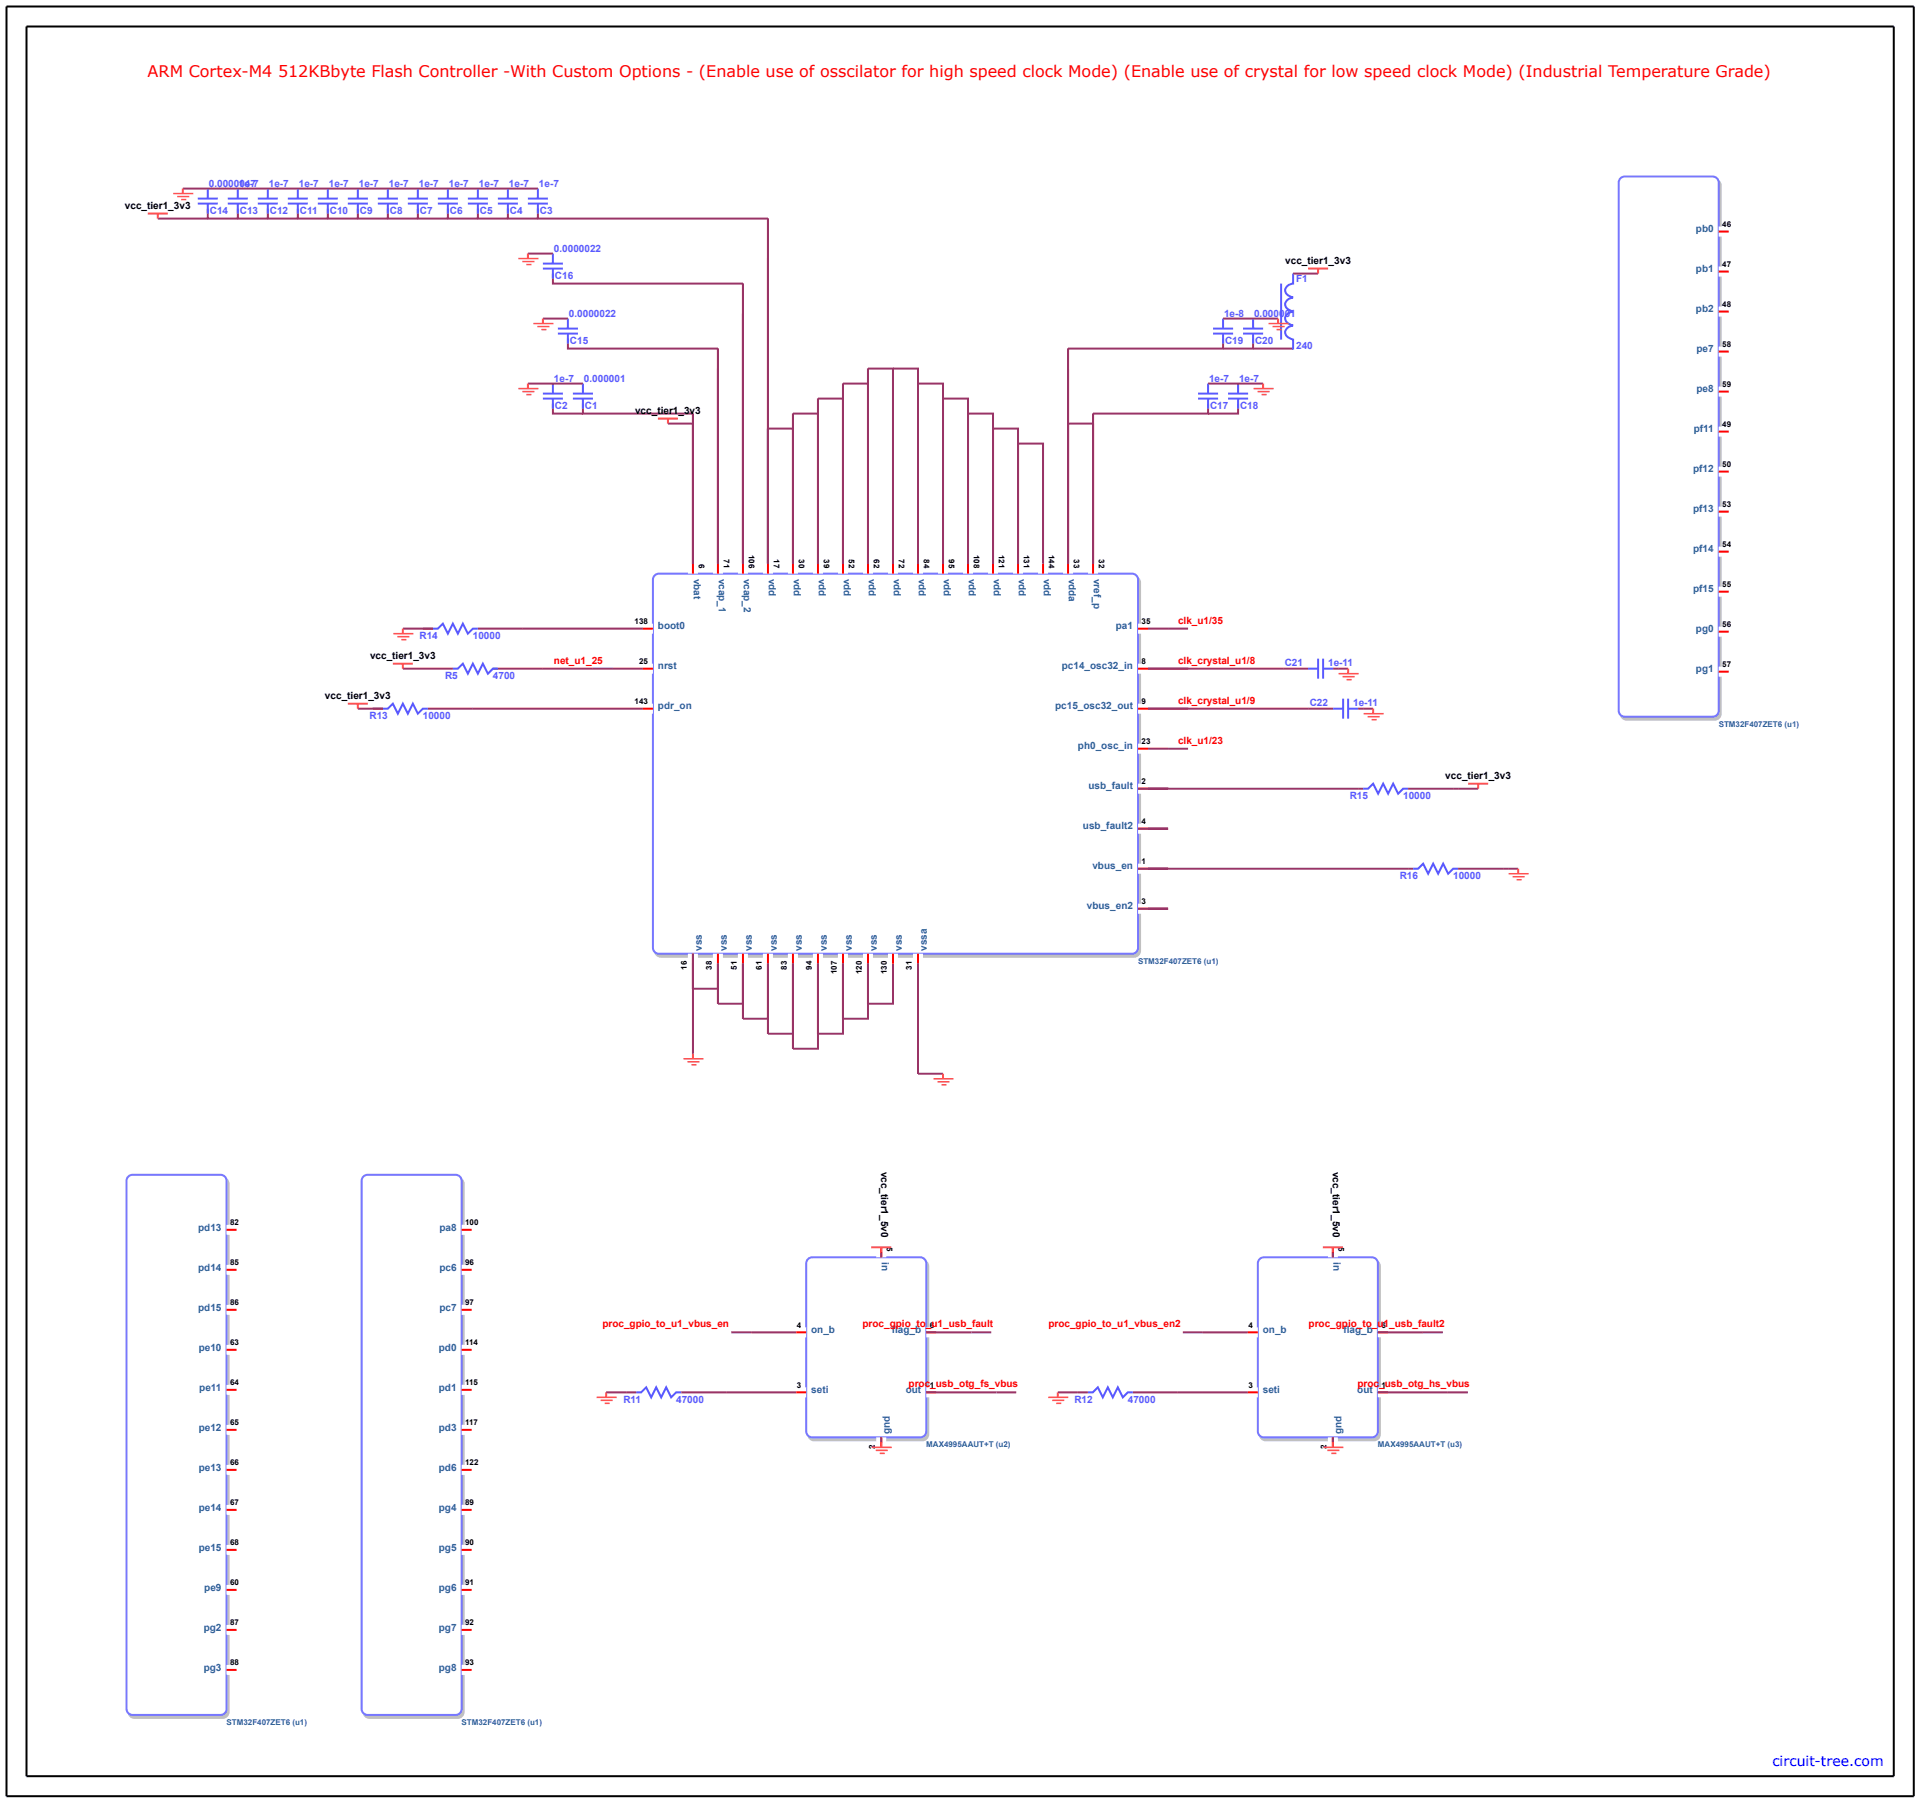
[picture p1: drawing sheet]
<svg xmlns="http://www.w3.org/2000/svg" width="542mm" height="509mm" viewBox="0 0 542 509" stroke-linecap="round" stroke-linejoin="round" font-family="sans-serif">
<path d="M185.3 163.2l1.2-.5h133.5a1.69 1.69 0 0 1 1.7 1.7v103.9a1.69 1.69 0 0 1-1.7 1.6h-133.5a1.69 1.69 0 0 1-1.7-1.6v-103.9z" fill="#c0c0c0" stroke="#c0c0c0" stroke-width=".56"/>
<path d="M184.7 162.3l1.2-.4h133.5a1.69 1.69 0 0 1 1.7 1.6v103.9a1.69 1.69 0 0 1-1.7 1.7h-133.5a1.69 1.69 0 0 1-1.7-1.7v-103.9z" fill="#fff" stroke="#77f" stroke-width=".56"/>
<g fill="none" stroke="#fff" stroke-width="2.8" stroke-linecap="butt">
<path d="M195.5 159v2.9M202.6 159v2.9M209.6 159v2.9M216.7 159v2.9M223.7 159v2.9M230.8 159v2.9M237.8 159v2.9M244.9 159v2.9M252 159v2.9M259 159v2.9M266.1 159v2.9M273.1 159v2.9"/>
<path d="M280.2 159v2.9M287.2 159v2.9M294.3 159v2.9M301.3 159v2.9M308.4 159v2.9M181.4 177.4h2.8M321.1 177.4h2.8M181.4 188.7h2.8M181.4 200h2.8M321.1 188.7h2.8M321.1 200h2.8M321.1 211.2h2.8"/>
<path d="M321.1 222.5h2.8M321.1 233.8h2.8M321.1 245.1h2.8M321.1 256.4h2.8M195.5 269.1v2.8M202.6 269.1v2.8M209.6 269.1v2.8M216.7 269.1v2.8M223.7 269.1v2.8M230.8 269.1v2.8M237.8 269.1v2.8M244.9 269.1v2.8"/>
<path d="M252 269.1v2.8M259 269.1v2.8"/>
</g>
<g fill="none" stroke="#f00" stroke-width=".56">
<path d="M195.5 159v2.9M202.6 159v2.9M209.6 159v2.9M216.7 159v2.9M223.7 159v2.9M230.8 159v2.9M237.8 159v2.9M244.9 159v2.9M252 159v2.9M259 159v2.9M266.1 159v2.9M273.1 159v2.9"/>
<path d="M280.2 159v2.9M287.2 159v2.9M294.3 159v2.9M301.3 159v2.9M308.4 159v2.9M181.4 177.4h2.8M321.1 177.4h2.8M181.4 188.7h2.8M181.4 200h2.8M321.1 188.7h2.8M321.1 200h2.8M321.1 211.2h2.8"/>
<path d="M321.1 222.5h2.8M321.1 233.8h2.8M321.1 245.1h2.8M321.1 256.4h2.8M195.5 269.1v2.8M202.6 269.1v2.8M209.6 269.1v2.8M216.7 269.1v2.8M223.7 269.1v2.8M230.8 269.1v2.8M237.8 269.1v2.8M244.9 269.1v2.8"/>
<path d="M252 269.1v2.8M259 269.1v2.8"/>
</g>
<g fill="none" stroke="#993466" stroke-width=".56">
<path d="M51.6 53.2h100.2M58.6 58.8v2.9h8.5M67.1 58.8v2.9h8.5M75.6 58.8v2.9h8.4M84 58.8v2.9h8.5M92.5 58.8v2.9h8.5M101 58.8v2.9h8.4M109.4 58.8v2.9h8.5M117.9 58.8v2.9h8.5M126.4 58.8v2.9h8.4M134.8 58.8v2.9h8.5M143.3 58.8v2.9h8.5"/>
<path d="M151.8 58.8v2.9h64.9v97.3M44.5 61.7h14.1M148.9 71.5h7.1M156 77.2v2.8h53.6v79M364.8 77.2h7.1M153.2 89.9h7M160.2 95.5v2.9h42.4v60.6M345.1 95.5v2.9h-43.8v60.6v-39.5h7.1M345.1 89.9h15.5M353.6 95.5v2.9h-8.5M353.6 98.4h11.2M148.9 108.2h15.6"/>
<path d="M156 113.9v2.8h8.5M164.5 113.9v2.8h31v42.3M188.5 119.5h7M340.9 113.9v2.8h-32.5v42.3M340.9 108.2h15.5M349.3 113.9v2.8h-8.4M216.7 120.9h7v38.1v-42.3h7.1v42.3v-46.5h7v46.5v-50.8h7.1v50.8v-55h7.1v55v-55h7v55v-50.8h7.1v50.8v-46.5h7v46.5v-42.3h7.1v42.3v-38.1h7v38.1v-33.8h7.1v33.8M113.7 177.4h8.4M134.8 177.4h46.6M323.9 177.4h5.7M101 200h7M113.7 188.7h14.1"/>
<path d="M120.7 200h60.7M139.1 188.7h28.2M172.9 188.7h8.5M323.9 188.7h45.2M323.9 200h52.2M376.1 188.7h4.3M383.2 200h4.2M323.9 211.2h5.7M321.1 222.5h63.5M321.1 233.8h8.5M397.3 222.5h19.8M321.1 245.1h77.6"/>
<path d="M321.1 256.4h8.5M411.4 245.1h16.9M195.5 269.1v28.2M252 271.9v11.3h-7.1v-11.3v15.5h-7.1v-15.5v19.8h-7v-19.8v24h-7.1v-24v19.8h-7v-19.8v15.5h-7.1v-15.5v11.3h-7v-11.3v7.1h-7.1M259 271.9v31.1h7.1"/>
</g>
<g fill="none" stroke="#5959ff" stroke-width=".56">
<path d="M55.8 56h5.7M55.8 57.4h5.7M58.6 53.2v2.8M58.6 57.4v2.9M64.3 56h5.6M64.3 57.4h5.6M67.1 53.2v2.8M67.1 57.4v2.9M72.7 56h5.7M72.7 57.4h5.7M75.6 53.2v2.8M75.6 57.4v2.9"/>
<path d="M81.2 56h5.7M81.2 57.4h5.7M84 53.2v2.8M84 57.4v2.9M89.7 56h5.6M89.7 57.4h5.6M92.5 53.2v2.8M92.5 57.4v2.9M98.1 56h5.7M98.1 57.4h5.7M101 53.2v2.8M101 57.4v2.9"/>
<path d="M106.6 56h5.7M106.6 57.4h5.7M109.4 53.2v2.8M109.4 57.4v2.9M115.1 56h5.6M115.1 57.4h5.6M117.9 53.2v2.8M117.9 57.4v2.9M123.5 56h5.7M123.5 57.4h5.7M126.4 53.2v2.8M126.4 57.4v2.9"/>
<path d="M132 56h5.7M132 57.4h5.7M134.8 53.2v2.8M134.8 57.4v2.9M140.5 56h5.6M140.5 57.4h5.6M143.3 53.2v2.8M143.3 57.4v2.9M148.9 56h5.7M148.9 57.4h5.7M151.8 53.2v2.8M151.8 57.4v2.9"/>
<path d="M153.2 74.4h5.6M153.2 75.8h5.6M156 71.5v2.9M156 75.8v2.8M364.8 77.2l-.1 2.8a1.9 1.9 0 0 0-1.8 1 1.9 1.9 0 0 0 .2 2l1.6 1a1.9 1.9 0 0 0-1.8 1 1.9 1.9 0 0 0 .2 2l1.6 .9a1.9 1.9 0 0 0-1.8 1 1.9 1.9 0 0 0 .2 2l1.6 1a1.9 1.9 0 0 0-1.8 1 1.9 1.9 0 0 0 .2 2l1.7 .9v2.8M157.4 92.7h5.7M157.4 94.1h5.7M160.2 89.9v2.8M160.2 94.1v2.8M342.3 92.7h5.6M342.3 94.1h5.6M345.1 89.9v2.8"/>
<path d="M345.1 94.1v2.8M350.7 92.7h5.7M350.7 94.1h5.7M353.6 89.9v2.8M353.6 94.1v2.8M361.5 80v15.8M153.2 111.1h5.6M153.2 112.5h5.6M156 108.2v2.9M156 112.5v2.8M161.6 111.1h5.7M161.6 112.5h5.7"/>
<path d="M164.5 108.2v2.9M164.5 112.5v2.8M338 111.1h5.7M338 112.5h5.7M340.9 108.2v2.9M340.9 112.5v2.8M346.5 111.1h5.6M346.5 112.5h5.6M349.3 108.2v2.9M349.3 112.5v2.8M122.1 177.4h1.4l1.5-1.4 1.4 2.8 1.4-2.8 1.4 2.8 1.4-2.8 1.4 2.8 1.4-1.4h1.4M108 200h1.4l1.4-1.5 1.5 2.9 1.4-2.9 1.4 2.9 1.4-2.9 1.4 2.9 1.4-1.4h1.4"/>
<path d="M127.8 188.7h1.4l1.4-1.4 1.4 2.8 1.4-2.8 1.4 2.8 1.4-2.8 1.5 2.8 1.4-1.4h1.4M369.1 188.7h2.8M371.9 185.8v5.7M373.3 188.7h2.8M373.3 185.8v5.7M376.1 200h2.9M379 197.1v5.7M380.4 200h2.8M380.4 197.1v5.7M384.6 222.5h1.4l1.4-1.4 1.4 2.8 1.4-2.8 1.5 2.8 1.4-2.8 1.4 2.8 1.4-1.4h1.4M398.7 245.1h1.4l1.4-1.4 1.4 2.8 1.5-2.8 1.4 2.8 1.4-2.8 1.4 2.8 1.4-1.4h1.4"/>
</g>
<g fill="none" stroke="#ff4c4c" stroke-width=".56">
<path d="M51.6 53.2v1.4M41.7 60.3h5.6M44.5 60.3v1.4M148.9 71.5v1.5M369.1 75.8h5.6M371.9 75.8v1.4M153.2 89.9v1.4M360.6 89.9v1.4M148.9 108.2v1.4M185.6 118.1h5.7M188.5 118.1v1.4M356.4 108.2v1.4"/>
<path d="M113.7 177.4v1.4M98.1 198.5h5.7M101 198.5v1.5M110.8 187.3h5.7M113.7 187.3v1.4M380.4 188.7v1.4M387.4 200v1.4M414.2 221.1h5.7M417.1 221.1v1.4M428.3 245.1v1.4M195.5 297.3v1.4M266.1 303v1.4"/>
</g>
<g fill="none" stroke="#ff4c4c" stroke-width=".42">
<path d="M48.9 54.6h5.6M50 55.5h3.4M51.2 56.3h1.4M146.3 73h5.6M147.4 73.8h3.4M148.5 74.6h1.4M150.5 91.3h5.6M151.6 92.1h3.4M152.8 93h1.4M357.9 91.3h5.7M359.1 92.1h3.3M360.2 93h1.4"/>
<path d="M146.3 109.6h5.6M147.4 110.5h3.4M148.5 111.3h1.4M353.7 109.6h5.6M354.8 110.5h3.4M356 111.3h1.4M111 178.8h5.6M112.1 179.6h3.4M113.2 180.5h1.5M377.7 190.1h5.6M378.8 190.9h3.4M379.9 191.8h1.5"/>
<path d="M384.7 201.4h5.7M385.9 202.2h3.4M387 203.1h1.4M425.7 246.5h5.6M426.8 247.4h3.4M427.9 248.2h1.4M192.8 298.7h5.7M194 299.6h3.3M195.1 300.4h1.4M263.4 304.4h5.6M264.5 305.2h3.4M265.6 306.1h1.5"/>
</g>
<path d="M329.6 177.4h5.6M167.3 188.7h5.6M329.6 188.7h5.6M329.6 200h5.6M329.6 211.2h5.6" fill="none" stroke="#963c67" stroke-width=".56"/>
<path d="M457.8 51.2l1.2-.5h24.8a1.69 1.69 0 0 1 1.7 1.7v149a1.69 1.69 0 0 1-1.7 1.7h-24.8a1.69 1.69 0 0 1-1.7-1.7v-149z" fill="#c0c0c0" stroke="#c0c0c0" stroke-width=".56"/>
<path d="M457.2 50.3l1.2-.5h24.8a1.69 1.69 0 0 1 1.7 1.7v149a1.69 1.69 0 0 1-1.7 1.7h-24.8a1.69 1.69 0 0 1-1.7-1.7v-149z" fill="#fff" stroke="#77f" stroke-width=".56"/>
<path d="M484.9 65.3h2.9M484.9 76.6h2.9M484.9 87.9h2.9M484.9 99.2h2.9M484.9 110.5h2.9M484.9 121.8h2.9M484.9 133.1h2.9M484.9 144.4h2.9M484.9 155.6h2.9M484.9 166.9h2.9M484.9 178.2h2.9M484.9 189.5h2.9" fill="none" stroke="#fff" stroke-width="2.8" stroke-linecap="butt"/>
<path d="M484.9 65.3h2.9M484.9 76.6h2.9M484.9 87.9h2.9M484.9 99.2h2.9M484.9 110.5h2.9M484.9 121.8h2.9M484.9 133.1h2.9M484.9 144.4h2.9M484.9 155.6h2.9M484.9 166.9h2.9M484.9 178.2h2.9M484.9 189.5h2.9" fill="none" stroke="#f00" stroke-width=".56"/>
<path d="M36.8 332.8l1.2-.5h24.8a1.69 1.69 0 0 1 1.7 1.7v149a1.69 1.69 0 0 1-1.7 1.7h-24.8a1.69 1.69 0 0 1-1.7-1.7v-149z" fill="#c0c0c0" stroke="#c0c0c0" stroke-width=".56"/>
<path d="M36.2 332l1.2-.5h24.8a1.69 1.69 0 0 1 1.7 1.7v149a1.69 1.69 0 0 1-1.7 1.7h-24.8a1.69 1.69 0 0 1-1.7-1.7v-149z" fill="#fff" stroke="#77f" stroke-width=".56"/>
<path d="M63.9 347h2.8M63.9 358.3h2.8M63.9 369.6h2.8M63.9 380.9h2.8M63.9 392.1h2.8M63.9 403.4h2.8M63.9 414.7h2.8M63.9 426h2.8M63.9 437.3h2.8M63.9 448.6h2.8M63.9 459.9h2.8M63.9 471.2h2.8" fill="none" stroke="#fff" stroke-width="2.8" stroke-linecap="butt"/>
<path d="M63.9 347h2.8M63.9 358.3h2.8M63.9 369.6h2.8M63.9 380.9h2.8M63.9 392.1h2.8M63.9 403.4h2.8M63.9 414.7h2.8M63.9 426h2.8M63.9 437.3h2.8M63.9 448.6h2.8M63.9 459.9h2.8M63.9 471.2h2.8" fill="none" stroke="#f00" stroke-width=".56"/>
<path d="M103.1 332.8l1.2-.5h24.8a1.69 1.69 0 0 1 1.7 1.7v149a1.69 1.69 0 0 1-1.7 1.7h-24.8a1.69 1.69 0 0 1-1.7-1.7v-149z" fill="#c0c0c0" stroke="#c0c0c0" stroke-width=".56"/>
<path d="M102.5 332l1.2-.5h24.9a1.69 1.69 0 0 1 1.6 1.7v149a1.69 1.69 0 0 1-1.6 1.7h-24.9a1.69 1.69 0 0 1-1.7-1.7v-149z" fill="#fff" stroke="#77f" stroke-width=".56"/>
<path d="M130.2 347h2.9M130.2 358.3h2.9M130.2 369.6h2.9M130.2 380.9h2.9M130.2 392.1h2.9M130.2 403.4h2.9M130.2 414.7h2.9M130.2 426h2.9M130.2 437.3h2.9M130.2 448.6h2.9M130.2 459.9h2.9M130.2 471.2h2.9" fill="none" stroke="#fff" stroke-width="2.8" stroke-linecap="butt"/>
<path d="M130.2 347h2.9M130.2 358.3h2.9M130.2 369.6h2.9M130.2 380.9h2.9M130.2 392.1h2.9M130.2 403.4h2.9M130.2 414.7h2.9M130.2 426h2.9M130.2 437.3h2.9M130.2 448.6h2.9M130.2 459.9h2.9M130.2 471.2h2.9" fill="none" stroke="#f00" stroke-width=".56"/>
<path d="M228.5 356.1l1.2-.5h30.5a1.69 1.69 0 0 1 1.7 1.7v47.4a1.69 1.69 0 0 1-1.7 1.7h-30.5a1.69 1.69 0 0 1-1.7-1.7v-47.4z" fill="#c0c0c0" stroke="#c0c0c0" stroke-width=".56"/>
<path d="M228 355.2l1.2-.4h30.4a1.69 1.69 0 0 1 1.7 1.6v47.5a1.69 1.69 0 0 1-1.7 1.7h-30.4a1.69 1.69 0 0 1-1.7-1.7v-47.5z" fill="#fff" stroke="#77f" stroke-width=".56"/>
<path d="M248.6 351.9v2.9M224.6 375.9h2.9M261.3 375.9h2.9M224.6 392.9h2.9M261.3 392.9h2.9M248.6 405.6v2.8" fill="none" stroke="#fff" stroke-width="2.8" stroke-linecap="butt"/>
<path d="M248.6 351.9v2.9M224.6 375.9h2.9M261.3 375.9h2.9M224.6 392.9h2.9M261.3 392.9h2.9M248.6 405.6v2.8" fill="none" stroke="#f00" stroke-width=".56"/>
<path d="M248.6 353.3v1.5M211.9 375.9h12.7M261.3 375.9h12.7M176.7 392.9h2.8M192.2 392.9h32.4M261.3 392.9h19.8M248.6 405.6v1.4" fill="none" stroke="#993466" stroke-width=".56"/>
<path d="M206.3 375.9h5.6M274 375.9h5.7M171 392.9h5.7M281.1 392.9h5.6" fill="none" stroke="#963c67" stroke-width=".56"/>
<path d="M179.5 392.9h1.4l1.4-1.5 1.4 2.9 1.4-2.9 1.4 2.9 1.5-2.9 1.4 2.9 1.4-1.4h1.4" fill="none" stroke="#5959ff" stroke-width=".56"/>
<path d="M245.8 351.9h5.7M248.6 351.9v1.4M171 392.9v1.4M248.6 407v1.4" fill="none" stroke="#ff4c4c" stroke-width=".56"/>
<path d="M168.3 394.3h5.7M169.5 395.1h3.4M170.6 396h1.4M246 408.4h5.6M247.1 409.2h3.4M248.2 410.1h1.4" fill="none" stroke="#ff4c4c" stroke-width=".42"/>
<path d="M356 356.1l1.2-.5h30.4a1.69 1.69 0 0 1 1.7 1.7v47.4a1.69 1.69 0 0 1-1.7 1.7h-30.4a1.69 1.69 0 0 1-1.7-1.7v-47.4z" fill="#c0c0c0" stroke="#c0c0c0" stroke-width=".56"/>
<path d="M355.4 355.2l1.2-.4h30.5a1.69 1.69 0 0 1 1.7 1.6v47.5a1.69 1.69 0 0 1-1.7 1.7h-30.5a1.69 1.69 0 0 1-1.7-1.7v-47.5z" fill="#fff" stroke="#77f" stroke-width=".56"/>
<path d="M376.1 351.9v2.9M352.1 375.9h2.8M388.8 375.9h2.8M352.1 392.9h2.8M388.8 392.9h2.8M376.1 405.6v2.8" fill="none" stroke="#fff" stroke-width="2.8" stroke-linecap="butt"/>
<path d="M376.1 351.9v2.9M352.1 375.9h2.8M388.8 375.9h2.8M352.1 392.9h2.8M388.8 392.9h2.8M376.1 405.6v2.8" fill="none" stroke="#f00" stroke-width=".56"/>
<path d="M376.1 353.3v1.5M339.4 375.9h12.7M388.8 375.9h12.7M304.1 392.9h2.8M319.6 392.9h32.5M388.8 392.9h19.7M376.1 405.6v1.4" fill="none" stroke="#993466" stroke-width=".56"/>
<path d="M333.7 375.9h5.7M401.5 375.9h5.6M298.4 392.9h5.7M408.5 392.9h5.7" fill="none" stroke="#963c67" stroke-width=".56"/>
<path d="M306.9 392.9h1.4l1.4-1.5 1.4 2.9 1.5-2.9 1.4 2.9 1.4-2.9 1.4 2.9 1.4-1.4h1.4" fill="none" stroke="#5959ff" stroke-width=".56"/>
<path d="M373.2 351.9h5.7M376.1 351.9v1.4M298.4 392.9v1.4M376.1 407v1.4" fill="none" stroke="#ff4c4c" stroke-width=".56"/>
<path d="M295.8 394.3h5.6M296.9 395.1h3.4M298 396h1.4M373.4 408.4h5.6M374.5 409.2h3.4M375.6 410.1h1.4" fill="none" stroke="#ff4c4c" stroke-width=".42"/>
<path d="M1.8 1.8h538.2v505h-538.2zM7.5 7.5h526.8v493.7h-526.8z" fill="none" stroke="#000" stroke-width=".56"/>
<g fill="#fff" stroke="#fff" stroke-width=".28">
<circle cx=".4" cy=".4" r=".28"/>
<circle cx="541.4" cy="508.2" r=".28"/>
</g>
<text font-size="4.5" fill="#f00" x="41.7" y="21.6">ARM Cortex-M4 512KBbyte Flash Controller -With Custom Options - (Enable use of osscilator for high speed clock Mode) (Enable use of crystal for low speed clock Mode) (Industrial Temperature Grade)</text>
<text font-size="4" fill="#00f" x="500.1" y="498.3">circuit-tree.com</text>
<g font-size="2.8" fill="#5959ff">
<text x="58.9" y="52.6">0.0000047</text>
<text x="67.4" y="52.6">1e-7</text>
<text x="75.8" y="52.6">1e-7</text>
<text x="84.3" y="52.6">1e-7</text>
<text x="92.8" y="52.6">1e-7</text>
<text x="101.2" y="52.6">1e-7</text>
<text x="109.7" y="52.6">1e-7</text>
<text x="118.2" y="52.6">1e-7</text>
<text x="126.6" y="52.6">1e-7</text>
<text x="135.1" y="52.6">1e-7</text>
<text x="143.6" y="52.6">1e-7</text>
<text x="152" y="52.6">1e-7</text>
<text x="59.2" y="60.3">C14</text>
<text x="67.7" y="60.3">C13</text>
<text x="76.1" y="60.3">C12</text>
<text x="84.6" y="60.3">C11</text>
<text x="93.1" y="60.3">C10</text>
<text x="101.5" y="60.3">C9</text>
<text x="110" y="60.3">C8</text>
<text x="118.5" y="60.3">C7</text>
<text x="126.9" y="60.3">C6</text>
<text x="135.4" y="60.3">C5</text>
<text x="143.9" y="60.3">C4</text>
<text x="152.3" y="60.3">C3</text>
<text x="156.3" y="71">0.0000022</text>
<text x="156.6" y="78.6">C16</text>
<text x="365.7" y="79.4">F1</text>
<text x="160.5" y="89.3">0.0000022</text>
<text x="345.4" y="89.3">1e-8</text>
<text x="353.8" y="89.3">0.000001</text>
<text x="160.8" y="96.9">C15</text>
<text x="345.7" y="96.9">C19</text>
<text x="354.1" y="96.9">C20</text>
<text x="365.7" y="98.4">240</text>
<text x="156.3" y="107.7">1e-7</text>
<text x="164.7" y="107.7">0.000001</text>
<text x="341.1" y="107.7">1e-7</text>
<text x="349.6" y="107.7">1e-7</text>
<text x="156.6" y="115.3">C2</text>
<text x="165" y="115.3">C1</text>
<text x="341.4" y="115.3">C17</text>
<text x="349.9" y="115.3">C18</text>
<text x="118.4" y="180.3">R14</text>
<text x="133.4" y="180.3">10000</text>
<text x="125.6" y="191.6">R5</text>
<text x="139.1" y="191.6">4700</text>
<text x="362.5" y="187.8">C21</text>
<text x="374.7" y="187.8">1e-11</text>
<text x="104.3" y="202.9">R13</text>
<text x="119.3" y="202.9">10000</text>
<text x="369.5" y="199.1">C22</text>
<text x="381.8" y="199.1">1e-11</text>
<text x="380.8" y="225.5">R15</text>
<text x="395.9" y="225.5">10000</text>
<text x="394.9" y="248.1">R16</text>
<text x="410" y="248.1">10000</text>
<text x="175.9" y="395.8">R11</text>
<text x="190.8" y="395.8">47000</text>
<text x="303.1" y="395.8">R12</text>
<text x="318.2" y="395.8">47000</text>
</g>
<g font-size="2.8">
<text x="35.2" y="58.8">vcc_tier1_3v3</text>
<text x="362.6" y="74.4">vcc_tier1_3v3</text>
<text x="179.2" y="116.7">vcc_tier1_3v3</text>
<text x="104.4" y="185.8">vcc_tier1_3v3</text>
<text x="91.7" y="197.1">vcc_tier1_3v3</text>
<text x="407.8" y="219.7">vcc_tier1_3v3</text>
<text x="248.6" y="330.6" transform="rotate(90 248.6 330.6)">vcc_tier1_5v0</text>
<text x="376.1" y="330.6" transform="rotate(90 376.1 330.6)">vcc_tier1_5v0</text>
</g>
<g font-size="2.8" fill="#306397">
<text x="478.5" y="65.5">pb0</text>
<text x="478.5" y="76.8">pb1</text>
<text x="478.5" y="88.1">pb2</text>
<text x="478.6" y="99.4">pe7</text>
<text x="478.6" y="110.7">pe8</text>
<text x="477.9" y="122">pf11</text>
<text x="477.7" y="133.3">pf12</text>
<text x="477.7" y="144.6">pf13</text>
<text x="477.7" y="155.9">pf14</text>
<text x="195.7" y="163.3" transform="rotate(90 195.7 163.3)">vbat</text>
<text x="202.8" y="163.3" transform="rotate(90 202.8 163.3)">vcap_1</text>
<text x="209.8" y="163.3" transform="rotate(90 209.8 163.3)">vcap_2</text>
<text x="216.9" y="163.3" transform="rotate(90 216.9 163.3)">vdd</text>
<text x="223.9" y="163.3" transform="rotate(90 223.9 163.3)">vdd</text>
<text x="231" y="163.3" transform="rotate(90 231 163.3)">vdd</text>
<text x="238.1" y="163.3" transform="rotate(90 238.1 163.3)">vdd</text>
<text x="245.1" y="163.3" transform="rotate(90 245.1 163.3)">vdd</text>
<text x="252.2" y="163.3" transform="rotate(90 252.2 163.3)">vdd</text>
<text x="259.2" y="163.3" transform="rotate(90 259.2 163.3)">vdd</text>
<text x="266.3" y="163.3" transform="rotate(90 266.3 163.3)">vdd</text>
<text x="273.3" y="163.3" transform="rotate(90 273.3 163.3)">vdd</text>
<text x="280.4" y="163.3" transform="rotate(90 280.4 163.3)">vdd</text>
<text x="287.4" y="163.3" transform="rotate(90 287.4 163.3)">vdd</text>
<text x="294.5" y="163.3" transform="rotate(90 294.5 163.3)">vdd</text>
<text x="301.6" y="163.3" transform="rotate(90 301.6 163.3)">vdda</text>
<text x="308.6" y="163.3" transform="rotate(90 308.6 163.3)">vref_p</text>
<text x="477.7" y="167.1">pf15</text>
<text x="185.6" y="177.6">boot0</text>
<text x="314.8" y="177.6">pa1</text>
<text x="478.5" y="178.4">pg0</text>
<text x="185.6" y="188.9">nrst</text>
<text x="299.6" y="188.9">pc14_osc32_in</text>
<text x="478.5" y="189.7">pg1</text>
<text x="185.6" y="200.2">pdr_on</text>
<text x="297.7" y="200.2">pc15_osc32_out</text>
<text x="304.1" y="211.5">ph0_osc_in</text>
<text x="307.1" y="222.7">usb_fault</text>
<text x="305.6" y="234">usb_fault2</text>
<text x="308.2" y="245.3">vbus_en</text>
<text x="306.7" y="256.6">vbus_en2</text>
<text x="198" y="268.3" transform="rotate(-90 198 268.3)">vss</text>
<text x="205" y="268.3" transform="rotate(-90 205 268.3)">vss</text>
<text x="212.1" y="268.3" transform="rotate(-90 212.1 268.3)">vss</text>
<text x="219.1" y="268.3" transform="rotate(-90 219.1 268.3)">vss</text>
<text x="226.2" y="268.3" transform="rotate(-90 226.2 268.3)">vss</text>
<text x="233.3" y="268.3" transform="rotate(-90 233.3 268.3)">vss</text>
<text x="240.3" y="268.3" transform="rotate(-90 240.3 268.3)">vss</text>
<text x="247.4" y="268.3" transform="rotate(-90 247.4 268.3)">vss</text>
<text x="254.4" y="268.3" transform="rotate(-90 254.4 268.3)">vss</text>
<text x="261.5" y="268.3" transform="rotate(-90 261.5 268.3)">vssa</text>
<text x="55.9" y="347.2">pd13</text>
<text x="124" y="347.2">pa8</text>
<text x="55.9" y="358.5">pd14</text>
<text x="124" y="358.5">pc6</text>
<text x="248.8" y="356.2" transform="rotate(90 248.8 356.2)">in</text>
<text x="376.3" y="356.2" transform="rotate(90 376.3 356.2)">in</text>
<text x="55.9" y="369.8">pd15</text>
<text x="124" y="369.8">pc7</text>
<text x="228.9" y="376.1">on_b</text>
<text x="251.6" y="376.1">flag_b</text>
<text x="356.3" y="376.1">on_b</text>
<text x="379" y="376.1">flag_b</text>
<text x="56.1" y="381.1">pe10</text>
<text x="123.8" y="381.1">pd0</text>
<text x="56.2" y="392.4">pe11</text>
<text x="123.8" y="392.4">pd1</text>
<text x="228.9" y="393.1">seti</text>
<text x="255.5" y="393.1">out</text>
<text x="356.3" y="393.1">seti</text>
<text x="383" y="393.1">out</text>
<text x="56.1" y="403.6">pe12</text>
<text x="123.8" y="403.6">pd3</text>
<text x="251.1" y="404.7" transform="rotate(-90 251.1 404.7)">gnd</text>
<text x="378.5" y="404.7" transform="rotate(-90 378.5 404.7)">gnd</text>
<text x="56.1" y="414.9">pe13</text>
<text x="123.8" y="414.9">pd6</text>
<text x="56.1" y="426.2">pe14</text>
<text x="123.8" y="426.2">pg4</text>
<text x="56.1" y="437.5">pe15</text>
<text x="123.8" y="437.5">pg5</text>
<text x="57.6" y="448.8">pe9</text>
<text x="123.8" y="448.8">pg6</text>
<text x="57.5" y="460.1">pg2</text>
<text x="123.8" y="460.1">pg7</text>
<text x="57.5" y="471.4">pg3</text>
<text x="123.8" y="471.4">pg8</text>
</g>
<g font-size="2.8" fill="#f00">
<text x="332.4" y="176">clk_u1/35</text>
<text x="156.3" y="187.3">net_u1_25</text>
<text x="332.4" y="187.3">clk_crystal_u1/8</text>
<text x="332.4" y="198.5">clk_crystal_u1/9</text>
<text x="332.4" y="209.8">clk_u1/23</text>
<text x="169.9" y="374.5">proc_gpio_to_u1_vbus_en</text>
<text x="243.4" y="374.5">proc_gpio_to_u1_usb_fault</text>
<text x="295.8" y="374.5">proc_gpio_to_u1_vbus_en2</text>
<text x="369.2" y="374.5">proc_gpio_to_u1_usb_fault2</text>
<text x="256.4" y="391.4">proc_usb_otg_fs_vbus</text>
<text x="383" y="391.4">proc_usb_otg_hs_vbus</text>
</g>
<g font-size="2.3">
<text x="485.9" y="64.1">46</text>
<text x="485.9" y="75.4">47</text>
<text x="485.9" y="86.6">48</text>
<text x="485.9" y="97.9">58</text>
<text x="485.9" y="109.2">59</text>
<text x="485.9" y="120.5">49</text>
<text x="485.9" y="131.8">50</text>
<text x="485.9" y="143.1">53</text>
<text x="485.9" y="154.4">54</text>
<text x="197.1" y="159" transform="rotate(90 197.1 159)">6</text>
<text x="204.2" y="157.8" transform="rotate(90 204.2 157.8)">71</text>
<text x="211.2" y="156.5" transform="rotate(90 211.2 156.5)">106</text>
<text x="218.3" y="157.8" transform="rotate(90 218.3 157.8)">17</text>
<text x="225.4" y="157.8" transform="rotate(90 225.4 157.8)">30</text>
<text x="232.4" y="157.8" transform="rotate(90 232.4 157.8)">39</text>
<text x="239.5" y="157.8" transform="rotate(90 239.5 157.8)">52</text>
<text x="246.5" y="157.8" transform="rotate(90 246.5 157.8)">62</text>
<text x="253.6" y="157.8" transform="rotate(90 253.6 157.8)">72</text>
<text x="260.6" y="157.8" transform="rotate(90 260.6 157.8)">84</text>
<text x="267.7" y="157.8" transform="rotate(90 267.7 157.8)">95</text>
<text x="274.7" y="156.5" transform="rotate(90 274.7 156.5)">108</text>
<text x="281.8" y="156.5" transform="rotate(90 281.8 156.5)">121</text>
<text x="288.9" y="156.5" transform="rotate(90 288.9 156.5)">131</text>
<text x="295.9" y="156.5" transform="rotate(90 295.9 156.5)">144</text>
<text x="303" y="157.8" transform="rotate(90 303 157.8)">33</text>
<text x="310" y="157.8" transform="rotate(90 310 157.8)">32</text>
<text x="485.9" y="165.7">55</text>
<text x="179" y="176.1">138</text>
<text x="322.1" y="176.1">35</text>
<text x="485.9" y="177">56</text>
<text x="180.3" y="187.4">25</text>
<text x="322.1" y="187.4">8</text>
<text x="485.9" y="188.2">57</text>
<text x="179" y="198.7">143</text>
<text x="322.1" y="198.7">9</text>
<text x="322.1" y="210">23</text>
<text x="322.1" y="221.3">2</text>
<text x="322.1" y="232.6">4</text>
<text x="322.1" y="243.8">1</text>
<text x="322.1" y="255.1">3</text>
<text x="193.7" y="273.6" transform="rotate(-90 193.7 273.6)">16</text>
<text x="200.8" y="273.6" transform="rotate(-90 200.8 273.6)">38</text>
<text x="207.9" y="273.6" transform="rotate(-90 207.9 273.6)">51</text>
<text x="214.9" y="273.6" transform="rotate(-90 214.9 273.6)">61</text>
<text x="222" y="273.6" transform="rotate(-90 222 273.6)">83</text>
<text x="229" y="273.6" transform="rotate(-90 229 273.6)">94</text>
<text x="236.1" y="274.8" transform="rotate(-90 236.1 274.8)">107</text>
<text x="243.1" y="274.8" transform="rotate(-90 243.1 274.8)">120</text>
<text x="250.2" y="274.8" transform="rotate(-90 250.2 274.8)">130</text>
<text x="257.2" y="273.6" transform="rotate(-90 257.2 273.6)">31</text>
<text x="64.9" y="345.7">82</text>
<text x="131.2" y="345.7">100</text>
<text x="250.3" y="351.9" transform="rotate(90 250.3 351.9)">5</text>
<text x="377.7" y="351.9" transform="rotate(90 377.7 351.9)">5</text>
<text x="64.9" y="357">85</text>
<text x="131.2" y="357">96</text>
<text x="64.9" y="368.3">86</text>
<text x="131.2" y="368.3">97</text>
<text x="224.8" y="374.6">4</text>
<text x="262.3" y="374.6">6</text>
<text x="352.2" y="374.6">4</text>
<text x="389.7" y="374.6">6</text>
<text x="64.9" y="379.6">63</text>
<text x="131.2" y="379.6">114</text>
<text x="64.9" y="390.9">64</text>
<text x="131.2" y="390.9">115</text>
<text x="224.8" y="391.6">3</text>
<text x="262.3" y="391.6">1</text>
<text x="352.2" y="391.6">3</text>
<text x="389.7" y="391.6">1</text>
<text x="64.9" y="402.2">65</text>
<text x="131.2" y="402.2">117</text>
<text x="64.9" y="413.5">66</text>
<text x="131.2" y="413.5">122</text>
<text x="246.9" y="408.8" transform="rotate(-90 246.9 408.8)">2</text>
<text x="374.3" y="408.8" transform="rotate(-90 374.3 408.8)">2</text>
<text x="64.9" y="424.7">67</text>
<text x="131.2" y="424.7">89</text>
<text x="64.9" y="436">68</text>
<text x="131.2" y="436">90</text>
<text x="64.9" y="447.3">60</text>
<text x="131.2" y="447.3">91</text>
<text x="64.9" y="458.6">87</text>
<text x="131.2" y="458.6">92</text>
<text x="64.9" y="469.9">88</text>
<text x="131.2" y="469.9">93</text>
</g>
<g font-size="2.3" fill="#306397">
<text x="484.9" y="205">STM32F407ZET6 (u1)</text>
<text x="321.1" y="271.9">STM32F407ZET6 (u1)</text>
<text x="261.3" y="408.4">MAX4995AAUT+T (u2)</text>
<text x="388.8" y="408.4">MAX4995AAUT+T (u3)</text>
<text x="63.9" y="486.7">STM32F407ZET6 (u1)</text>
<text x="130.2" y="486.7">STM32F407ZET6 (u1)</text>
</g>
</svg>
